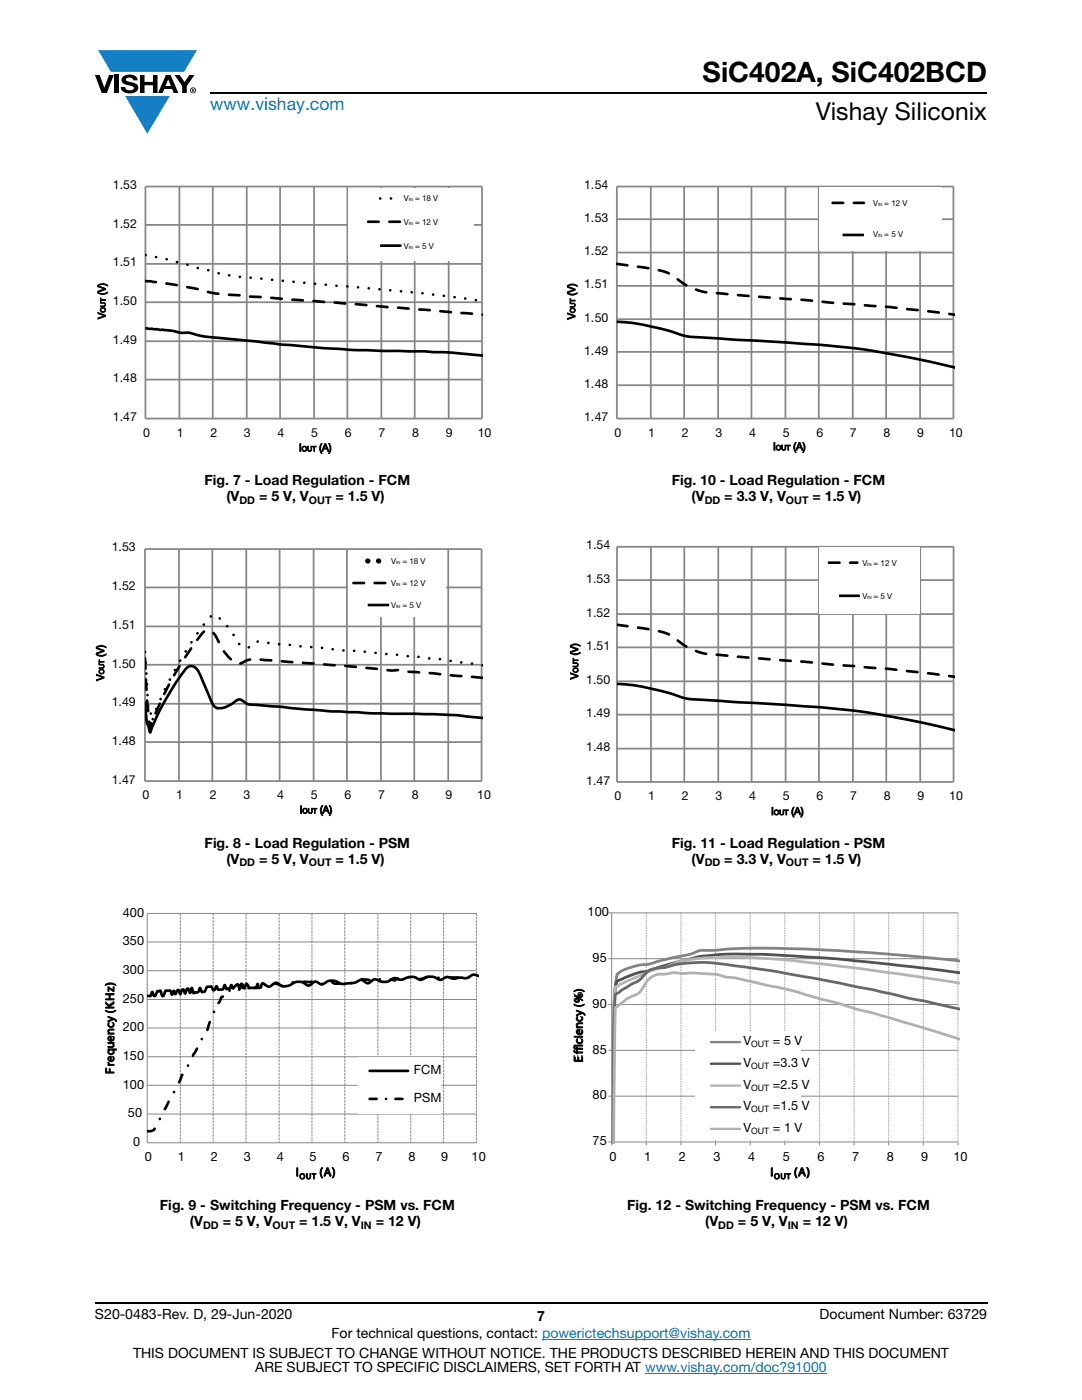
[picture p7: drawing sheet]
<svg xmlns="http://www.w3.org/2000/svg" width="216mm" height="279mm" viewBox="0 0 216 279" stroke-linecap="round" stroke-linejoin="round" font-family="sans-serif">
<g fill="#147fc3">
<path d="M19.6 10h19.7l-2.6 4.3h-1.1h-13.5z"/>
<path d="M25 19.2h8.9l-4.5 7.5z"/>
</g>
<g fill="#000">
<path d="M18.9 15h1l.9 2.5 1-2.5h.9l-1.4 3.6h-1zM22.9 15h.9v3.6h-.9zM24.6 15.3a2.1 2.1 0 0 1 2.8 .3l.1 .4h-.9a.79 .79 0 0 0-.7-.5 .79 .79 0 0 0-.8 .4l.3 .3 1 .2a1.08 1.08 0 0 1 1.2 1 1.08 1.08 0 0 1-1.1 1.2 1.73 1.73 0 0 1-2.4-1.2h.9a.96 .96 0 0 0 .8 .6 .96 .96 0 0 0 .9-.4 1.31 1.31 0 0 0-1.2-.6 1.03 1.03 0 0 1-1.1-.6 1.03 1.03 0 0 1 .2-1.1zM27.9 15h.9v1.3h1.7v-1.3h.9v3.6h-.9v-1.6h-1.7v1.6h-.9zM34.8 15h1.1l.9 1.4 1-1.4h1l-1.5 2.2v1.4h-.9v-1.4z"/>
<path d="M33.6 15.9l.5 1.3h-1.1zM33.1 15l-1.6 3.6h1l.3-.8h1.5l.3 .8h1l-1.6-3.6z"/>
<path d="M38.4 17.8h.2v.2h-.2zM38.3 17.7v.7h.1v-.3l.4 .3-.2-.3 .2-.2-.1-.2z"/>
<path d="M38.1 18a.46 .46 0 0 1 .9 0 .46 .46 0 0 1-.9 0zM37.9 18a.6 .6 0 0 0 1.2 0 .6 .6 0 0 0-1.2 0z"/>
</g>
<path d="M42 18.6h155M18.9 260h178.1" fill="none" stroke="#000" stroke-width=".36"/>
<path d="M108.2 267.3h41.6M128.7 274h36.3" fill="none" stroke="#007ec4" stroke-width=".2"/>
<g fill="#fff">
<path d="M19.2 35.7h78.9v54.9h-78.9z"/>
<path d="M29.1 37.2h67.3v46.4h-67.3z"/>
</g>
<g fill="none" stroke="#868686" stroke-width=".35">
<path d="M29 37.2h67.2v46.3h-67.2zM35.8 37.2v46.3M42.5 37.2v46.3M49.2 37.2v46.3M55.9 37.2v46.3M62.7 37.2v46.3M69.3 37.2v46.3M76.1 37.2v46.3M82.7 37.2v46.3M89.5 37.2v46.3M29 44.9h67.2M29 52.7h67.2"/>
<path d="M29 60.3h67.2M29 68.1h67.2M29 75.8h67.2"/>
</g>
<path d="M29 50.9l4.9 1 5.5 1.6 1.3 .2a41 41 0 0 0 11.3 1.9l32.4 2.9 5.4 .8h1.7l4.9 .9" fill="none" stroke="#000" stroke-width=".53" stroke-dasharray="0 2.1"/>
<path d="M29 56.1l5.4 .7 4.2 .7a28.5 28.5 0 0 0 7.1 1.3l25.7 1.9 25 2.1" fill="none" stroke="#000" stroke-width=".53" stroke-dasharray="2.1 2.1"/>
<path d="M29 65.5l4.9 .5a10.7 10.7 0 0 0 3.9 .4 48 48 0 0 0 9.6 1.4l8.8 1 8.4 .7 6.3 .4 18.1 .4 7.4 .7" fill="none" stroke="#000" stroke-width=".53"/>
<path d="M69.5 37.7h25v14.4h-25z" fill="#fff"/>
<path d="M75.8 39.6h4.3" fill="none" stroke="#000" stroke-width=".53" stroke-dasharray="0 2.1"/>
<path d="M73.5 44.3h6.6" fill="none" stroke="#000" stroke-width=".53" stroke-dasharray="2.1 2.1"/>
<path d="M75.8 49h4.3" fill="none" stroke="#000" stroke-width=".53"/>
<g fill="#fff">
<path d="M18.9 108h79.1v54.9h-79.1z"/>
<path d="M29 109.5h67.3v46.4h-67.3z"/>
</g>
<g fill="none" stroke="#868686" stroke-width=".35">
<path d="M28.9 109.6h67.2v46.3h-67.2zM28.9 117.2h67.2M35.7 109.6v46.3M42.4 109.6v46.3M49.1 109.6v46.3M55.8 109.6v46.3M62.6 109.6v46.3M69.2 109.6v46.3M76 109.6v46.3M82.7 109.6v46.3M89.4 109.6v46.3M28.9 125h67.2"/>
<path d="M28.9 132.7h67.2M28.9 140.4h67.2M28.9 148.1h67.2"/>
</g>
<path d="M28.9 130.1l.7 11.5 .3-.2 .4 2.6 2.3-5.8 2-3.9 2.2-3.9a40.2 40.2 0 0 1 5.6-7.6 1.06 1.06 0 0 1 1.3 .5l.4 .3a14 14 0 0 1 3.4 4.6 1.75 1.75 0 0 0 2.9 .3 2.08 2.08 0 0 1 2.4-.3l15.1 1.5a9.2 9.2 0 0 0 3.4 .2l5 .6 11.8 1.1 8.2 1.2" fill="none" stroke="#000" stroke-width=".53" stroke-dasharray="0 2.1"/>
<path d="M28.9 131.3l.4 8.2 .5 4.9 .2 .8 .3-1 2.2-5.1a65.4 65.4 0 0 1 8.2-13 1.51 1.51 0 0 1 2.3 .8 12.4 12.4 0 0 0 3.4 4.9 1.86 1.86 0 0 0 2.7 .1 10.5 10.5 0 0 1 4.5-.1l14.7 1 8 .8a9.2 9.2 0 0 0 3.4 .1l1.7 .4 5 .3 9.9 .9" fill="none" stroke="#000" stroke-width=".53" stroke-dasharray="2.1 2.1"/>
<path d="M28.9 140l.1 1.2a10.8 10.8 0 0 0 .8 4.5l.1 .5 1.4-3.2 1.2-2.4a49.2 49.2 0 0 1 4.8-7.4 1.43 1.43 0 0 1 2.3 .8l1.4 3.3a12.4 12.4 0 0 0 2 3.9 4.4 4.4 0 0 0 4.1-1.3 1.11 1.11 0 0 1 1.7 .2 3.2 3.2 0 0 0 2.3 .6l15.1 1.3 8.4 .4 12.2 .1 4.6 .3 4.9 .5" fill="none" stroke="#000" stroke-width=".53"/>
<path d="M69.4 109.8h19.5v13.3h-19.5z" fill="#fff"/>
<path d="M73.4 112h4.2" fill="none" stroke="#000" stroke-width="1.1" stroke-dasharray="0 2.1"/>
<path d="M70.5 116.4h7.8" fill="none" stroke="#000" stroke-width=".53" stroke-dasharray="2.1 2.1"/>
<path d="M73.4 120.7h4.2" fill="none" stroke="#000" stroke-width=".53"/>
<path d="M20.7 180.1h76.2v55.6h-76.2z" fill="#fff"/>
<path d="M29.4 199.5h65.7M29.4 193.7h65.7M29.4 188h65.7M95.1 182.3h-65.7v45.8h65.7M29.4 216.6h65.7M29.4 210.9h65.7M29.4 205.2h65.7M29.4 222.3h65.7" fill="none" stroke="#868686" stroke-width=".2"/>
<path d="M36 182.3v45.8M42.5 182.3v45.8M49.1 182.3v45.8M55.7 182.3v45.8M62.2 182.3v45.8M68.8 182.3v45.8M75.4 182.3v45.8M82 182.3v45.8M88.5 182.3v45.8M95.1 182.3v45.8" fill="none" stroke="#868686" stroke-width=".2" stroke-dasharray=".5 .2" stroke-linecap="butt"/>
<path d="M95.4 194.8a1.48 1.48 0 0 0-1.9 .3l-.4 .1a5.1 5.1 0 0 0-2.6 .1h-.3a1.49 1.49 0 0 0-2 .2 1.37 1.37 0 0 1-1.3-.4 2.6 2.6 0 0 0-2.6 .4 1.4 1.4 0 0 1-1.4-.4 4.1 4.1 0 0 0-2.9 .5l-.3-.1a1.41 1.41 0 0 0-2 .2 2.8 2.8 0 0 1-2.6-.2 1.49 1.49 0 0 0-1.4 .6 1.12 1.12 0 0 1-1.3-.4 1.22 1.22 0 0 0-1.3 .3l-1 .2a4.5 4.5 0 0 1-2.6-.1 2.42 2.42 0 0 0-3 .3 1.26 1.26 0 0 1-1.3-.4 1.3 1.3 0 0 0-1.3 .6 1.12 1.12 0 0 1-1.3-.4 2.36 2.36 0 0 0-2.6 .3 2.11 2.11 0 0 1-2.6-.3 1.24 1.24 0 0 0-1.4 .6 1.21 1.21 0 0 1-1.3-.5l-.3-.1-.2 .1-.1 .7-.4 .2h-1.9l-.6-.9-.4 1-.6-1-.4 1-.4-.9-.9 .9-.3-.7-.5 .8-.2-.1-.3 .1-.4-.8-.1 .2a.88 .88 0 0 1-1.2 .7l-.3-.7-.3 .7-.4 .1a.78 .78 0 0 0-.4-.7 .78 .78 0 0 0-.9 .1l-.3 .8-.5 .2h-.2l-.3-.8-.3 .8-1 .2-.3-1-.4 1-.3-.8-.2-.1-.4 1-.5-.9-.2 .2-.3 .8-.5-.8-.5 .8-.3-.7-.4 .8-.3-.8h-.9l-.4 .9-.2 .2-.6-1.1-.5 .1-.5 1h-.2l-.3-.8-.3 .8h-.7" fill="none" stroke="#000" stroke-width=".53"/>
<path d="M29.4 225.8h.3a1.24 1.24 0 0 0 1.3-.9l2.7-5.1a27.1 27.1 0 0 0 2.6-5.3l.3-.1 .4-.5 2.6-5.3 .3-.2 .7-1.7 .6-.6 1-3.4 .7-1.1h.3l.3-1.3 .3-.4 .4-.9 .3-.1 .7-1.4 .6 .2 .4-.2 1.3 .4 .6-1.3 .4 .7 .3-.6 .3-.3 .3 .9 .7-.1 .3-.9 .3 .9h.4l.3-.9 .4 .9 .3-.9h.3l1.3 .7 1.3-.8 1.3 .6 1.3-.7 2.7-.2 1.3 .1 1.3-.1 1.3 .5 1.3-.7 1.3 .6 4-.2 1.3-.7 1.3 .1 1.3 .5 1.3-.7 1.4-.1 1.3 .5 1.3-.7h2.6l1.3 .4 1.3-.4 1.4-.1 1.3 .3 7.5-.3" fill="none" stroke="#000" stroke-width=".53" stroke-dasharray="1.7 2.2 0 2.2"/>
<g fill="none" stroke="#000" stroke-width=".2">
<path d="M21.1 196.5a1.71 1.71 0 0 1 1.9 0v.1a1.77 1.77 0 0 0-1.9 0zM21.1 198.3h1.6v.2h-.7v.8h.7v.2h-1.6v-.2h.7v-.8h-.7zM21.6 197l1 .6v-.7h.1v1l-1-.7v.7h-.1zM21.1 201.6a1.77 1.77 0 0 0 1.9 0v.2a1.71 1.71 0 0 1-1.9 0zM21.1 213.3h.2v.6h.5v-.6h.2v.6h.7v.3h-1.6zM21.1 200.1l.7 .6 .9-.7v.3l-.8 .5 .2 .2h.6v.2h-1.6v-.2h.8l-.8-.6zM21.5 212h.3v.3l.2 .1h.7v.2h-1.1v-.1l.2-.1zM21.6 209.4h1.6v.2h-.6l.1 .1a.48 .48 0 0 1-.2 .7 .58 .58 0 0 1-.7 0 .58 .58 0 0 1-.2-.7l.1-.1h-.1zM21.6 202.8l1.4 .6 .3 .4-.2 .1-.4-.4-1.1 .4v-.2l.9-.3-.9-.4zM21.6 208.1h1.1v.1l-.1 .1h.1a.42 .42 0 0 1-.1 .7l-1 .1v-.3h.8l.2-.2-.2-.3h-.8zM21.6 204.1l.2 .1a.45 .45 0 0 0 .4 .7 .45 .45 0 0 0 .3-.7h.2a.63 .63 0 0 1-.5 .9 .63 .63 0 0 1-.6-1zM21.6 206.9l.6-.1v.8a.46 .46 0 0 0 .3-.7l.2-.1a.61 .61 0 0 1-.4 1 .61 .61 0 0 1-.7-.9z"/>
<path d="M21.6 211l.6-.2v.9a.46 .46 0 0 0 .3-.8h.2a.61 .61 0 0 1-.4 1 .61 .61 0 0 1-.7-.9zM21.7 205.4h1v.2h-.8l-.2 .3 .2 .2 .8 .1v.2h-1.1v-.2h.2l-.1-.1a.43 .43 0 0 1 0-.7zM21.8 207.1l.2-.1v.6a.33 .33 0 0 1-.3-.2 .33 .33 0 0 1 .1-.3zM21.8 211.1l.2-.1v.7a.33 .33 0 0 1-.3-.2 .33 .33 0 0 1 .1-.4zM21.8 209.7a.44 .44 0 0 1 .6-.1 .44 .44 0 0 1 .1 .5 .42 .42 0 0 1-.5 .1 .42 .42 0 0 1-.2-.5z"/>
</g>
<path d="M71.5 210.9h16.6v11.3h-16.6z" fill="#fff"/>
<path d="M73.8 213.7h7.6" fill="none" stroke="#000" stroke-width=".53"/>
<path d="M73.8 219.3h7.6" fill="none" stroke="#000" stroke-width=".53" stroke-dasharray="1.4 1.9 0 1.9"/>
<g fill="none" stroke="#000" stroke-width=".2">
<path d="M59.2 233.1h.2v1.6h-.2zM61.2 234.2h.1l.1 .9a.25 .25 0 0 0 .2 .1 .25 .25 0 0 0 .2-.1v-.9h.2l-.1 .9a.41 .41 0 0 1-.7 0zM62.2 234.2h.8v.1h-.3v1h-.1v-1h-.4zM64.2 233.1h.2a1.77 1.77 0 0 0 0 1.9h-.2a1.71 1.71 0 0 1 0-1.9zM65.2 233.1h.3l.5 1.6h-.2l-.2-.5h-.6l-.1 .5h-.2zM65.3 233.3l.3 .8h-.5zM66.3 233.1h.2a1.71 1.71 0 0 1 0 1.9h-.2a1.77 1.77 0 0 0 0-1.9z"/>
<circle cx="60.3" cy="234.7" r=".54"/>
<circle cx="60.3" cy="234.7" r=".41"/>
</g>
<g fill="#fff">
<path d="M112.9 35.7h79.2v54.7h-79.2z"/>
<path d="M123.1 37.2h67.3v46.4h-67.3z"/>
</g>
<g fill="none" stroke="#868686" stroke-width=".35">
<path d="M123.1 37.2h67.1v46.3h-67.1zM129.9 37.2v46.3M136.5 37.2v46.3M143.3 37.2v46.3M149.9 37.2v46.3M156.7 37.2v46.3M163.4 37.2v46.3M170.2 37.2v46.3M176.8 37.2v46.3M183.6 37.2v46.3M123.1 43.8h67.1M123.1 50.4h67.1"/>
<path d="M123.1 57.1h67.1M123.1 63.7h67.1M123.1 70.2h67.1M123.1 76.9h67.1"/>
</g>
<path d="M123.1 52.7h.5a63.3 63.3 0 0 1 9.3 1.6l1.6 .9a13.1 13.1 0 0 0 9.1 3.3l33.6 2.7 13.2 1.6" fill="none" stroke="#000" stroke-width=".53" stroke-dasharray="2.1 2.1"/>
<path d="M123.1 64.2a54.1 54.1 0 0 1 13.8 2.9l26.3 1.7 7.3 .7 10.6 1.8 9.3 2" fill="none" stroke="#000" stroke-width=".53"/>
<path d="M163.4 37.4h24.5v12.7h-24.5z" fill="#fff"/>
<path d="M166.1 40.5h6.3" fill="none" stroke="#000" stroke-width=".53" stroke-dasharray="2.1 2.1"/>
<path d="M168.1 46.9h4.3" fill="none" stroke="#000" stroke-width=".53"/>
<g fill="#fff">
<path d="M113.5 107.6h78.7v55.6h-78.7z"/>
<path d="M123.2 109.1h67.3v47.1h-67.3z"/>
</g>
<g fill="none" stroke="#868686" stroke-width=".35">
<path d="M123.1 109.1h67.2v47h-67.2zM123.1 115.8h67.2M129.9 109.1v47M136.5 109.1v47M143.3 109.1v47M150 109.1v47M156.8 109.1v47M163.4 109.1v47M170.2 109.1v47M176.8 109.1v47M183.6 109.1v47M123.1 122.5h67.2"/>
<path d="M123.1 129.2h67.2M123.1 136h67.2M123.1 142.6h67.2M123.1 149.4h67.2"/>
</g>
<path d="M123.1 124.7l.6 .1a62 62 0 0 1 9.3 1.6l1.5 .8a12.9 12.9 0 0 0 9.1 3.5l33.6 2.8 13.3 1.6" fill="none" stroke="#000" stroke-width=".53" stroke-dasharray="2.1 2.1"/>
<path d="M123.1 136.5a53.4 53.4 0 0 1 13.8 2.9l26.3 1.7 7.3 .7 10.6 1.8 9.4 2.1" fill="none" stroke="#000" stroke-width=".53"/>
<path d="M163.5 109.2h20.1v13.2h-20.1z" fill="#fff"/>
<path d="M165.4 112.3h5.7" fill="none" stroke="#000" stroke-width=".53" stroke-dasharray="2.1 2.1"/>
<path d="M167.4 118.9h4.2" fill="none" stroke="#000" stroke-width=".53"/>
<path d="M114.2 180.7h78.9v54.9h-78.9z" fill="#fff"/>
<g fill="none" stroke="#868686" stroke-width=".2">
<path d="M121.4 191.3h69.7M121.4 182.2h69.7M122.1 182.2v46.4M121.4 218.8h69.7M121.4 209.6h69.7M121.4 200.5h69.7M121.4 227.9h69.7v.7M129 227.9v.7M135.9 227.9v.7M142.8 227.9v.7M149.7 227.9v.7M156.6 227.9v.7"/>
<path d="M163.5 227.9v.7M170.4 227.9v.7M177.3 227.9v.7M184.2 227.9v.7"/>
</g>
<path d="M129 182.2v45.7M135.9 182.2v45.7M142.8 182.2v45.7M149.7 182.2v45.7M156.6 182.2v45.7M163.5 182.2v45.7M170.4 182.2v45.7M177.3 182.2v45.7M184.2 182.2v45.7M191.1 182.2v45.7" fill="none" stroke="#868686" stroke-width=".2" stroke-dasharray=".2 .2" stroke-linecap="butt"/>
<path d="M191.5 191.8l-16.4-1.6-13.8-.8-12.1-.2-6.9 .5a8.1 8.1 0 0 0-3.6 .4l-1.2 .4-4.3 .9a30.7 30.7 0 0 1-6 1.3l-.7 .2a6.9 6.9 0 0 0-3.4 1.6l-.3 2.5-.3 6.4-.1 24.9" fill="none" stroke="#828282" stroke-width=".55"/>
<path d="M191.5 194.1l-9.9-1.2-14.7-1.5-13.8-.9-8.7-.1a29.3 29.3 0 0 0-8.5 1.4l-4.8 1.4a8.4 8.4 0 0 1-3.5 .8l-3.6 1.4a1.36 1.36 0 0 0-1.2 1.7l-.1 .6a123.6 123.6 0 0 0-.3 13.9l-.1 16.7" fill="none" stroke="#4f4f4f" stroke-width=".55"/>
<path d="M191.5 196.2l-20.7-3-12.5-1.5-8.2-.6a76.4 76.4 0 0 0-13.9 .6l-.3 .1a27.3 27.3 0 0 1-5.5 1.8l-6.8 2.9-.5 .5-.2-.1a24.2 24.2 0 0 0-.5 5.5l-.1 25.9" fill="none" stroke="#b4b4b4" stroke-width=".55"/>
<path d="M191.5 201.4l-17.3-3.9-6.9-1.3-12.9-2.4-8.2-1.1a30.1 30.1 0 0 0-13.8 .4 4.5 4.5 0 0 0-4.4 2.2l-.8 .5-2.9 1.6-.7 .6a1.05 1.05 0 0 0-.9 1.2l-.1 1.6a276.3 276.3 0 0 0-.2 18.7v8.8" fill="none" stroke="#676767" stroke-width=".55"/>
<path d="M191.5 207.4l-13.8-4.2-6.9-1.8-3.5-1.1-3.4-.9-5.2-1.6-12.1-2.7a8.8 8.8 0 0 1-3.4-.6l-5.2-.3a8.9 8.9 0 0 1-3.5-.1l-1.3 .2a6 6 0 0 0-3.2 .7 12.2 12.2 0 0 0-2.4 3.1l-.7 .5a9.1 9.1 0 0 0-3.6 2.1l-.5 .4-.4 27.2" fill="none" stroke="#b0b0b0" stroke-width=".55"/>
<path d="M138.8 205.8h21v21.7h-21z" fill="#fff"/>
<path d="M141.8 208h5.9" fill="none" stroke="#828282" stroke-width=".47"/>
<path d="M141.8 212.3h5.9" fill="none" stroke="#4f4f4f" stroke-width=".47"/>
<path d="M141.8 216.7h5.9" fill="none" stroke="#b4b4b4" stroke-width=".47"/>
<path d="M141.8 221h5.9" fill="none" stroke="#676767" stroke-width=".47"/>
<path d="M141.8 225.3h5.9" fill="none" stroke="#b0b0b0" stroke-width=".47"/>
<g fill="none" stroke="#000" stroke-width=".2">
<path d="M114.6 197.8a1.71 1.71 0 0 1 2 0v.1a1.77 1.77 0 0 0-2 0zM114.6 198.7l1.7 .9v.1l-1.7-.9zM114.8 199.6h.6a.31 .31 0 0 1-.3 .3 .31 .31 0 0 1-.3-.3zM115.5 198.6h.6a.31 .31 0 0 1-.3 .3 .31 .31 0 0 1-.3-.3zM114.5 209.6h.2l.1 .3 .3 .1v-.3h.1v.3h1.1v.2h-1.1v.1h-.1v-.1a.45 .45 0 0 1-.5-.2 .45 .45 0 0 1-.1-.4zM114.5 208.8l.2 .1 .1 .3h.3v-.3h.1v.3h1.1v.2h-1.1v.2h-.1v-.2a.45 .45 0 0 1-.5-.1 .45 .45 0 0 1-.1-.5zM114.6 200.4a1.77 1.77 0 0 0 2 0v.2a1.7 1.7 0 0 1-2 0zM114.6 211h.2v.6h.5v-.6h.2v.6h.6v-.7h.2v.9h-1.7zM114.7 208.6h.1v.2h-.1zM114.7 206.8h.1v.2h-.1zM115.1 201.6l1.4 .6 .3 .4h-.2l-.4-.3-1.1 .4v-.2l.9-.4-.9-.3zM115.1 208.6h1.2v.2h-1.2z"/>
<path d="M115.1 206.8h1.2v.2h-1.2zM115.1 207.4h.2a.45 .45 0 0 0 .4 .7 .45 .45 0 0 0 .4-.7h.1a.63 .63 0 0 1-.5 .9 .63 .63 0 0 1-.6-.9zM115.1 202.9l.2 .1a.45 .45 0 0 0 .4 .6 .45 .45 0 0 0 .4-.6l.1-.1a.63 .63 0 0 1-.5 1 .63 .63 0 0 1-.6-1zM115.2 205.7l.5-.2v.8a.46 .46 0 0 0 .4-.7h.1a.61 .61 0 0 1-.4 .9 .61 .61 0 0 1-.6-.8zM115.2 204.2l1.1-.1v.2l-.9 .1-.2 .2 .3 .3h.8v.2h-1.2v-.2h.2l-.1-.1a.43 .43 0 0 1 0-.6zM115.3 205.8l.3-.1v.6a.33 .33 0 0 1-.3-.1 .33 .33 0 0 1 0-.4zM153.9 233.1h.2v1.6h-.2zM155.9 234.2h.1v.9a.25 .25 0 0 0 .3 .1 .25 .25 0 0 0 .2-.1v-.9h.2l-.1 .9a.41 .41 0 0 1-.7 0zM156.9 234.2h.8v.1h-.3v1h-.2v-1h-.3zM158.9 233h.2a1.77 1.77 0 0 0 0 2h-.2a1.71 1.71 0 0 1 0-2zM159.9 233.1h.3l.5 1.6h-.2l-.2-.5h-.6l-.1 .5h-.3zM160 233.3l.3 .8h-.5z"/>
<path d="M161 233h.2a1.71 1.71 0 0 1 0 2h-.2a1.77 1.77 0 0 0 0-2z"/>
<circle cx="115.1" cy="199.7" r=".45"/>
<circle cx="115.8" cy="198.7" r=".45"/>
<circle cx="155" cy="234.7" r=".54"/>
<circle cx="155" cy="234.7" r=".41"/>
</g>
<text font-size="5.6" x="140.2" y="16.4">SiC402A, SiC402BCD</text>
<text font-size="4.9" x="162.8" y="24">Vishay Siliconix</text>
<text font-size="3.5" fill="#007ec4" x="42" y="21.9">www.vishay.com</text>
<g font-size="2.8">
<text x="40.8" y="96.8">Fig. 7 - Load Regulation - FCM</text>
<text x="45.2" y="100">(V</text>
<text x="51.7" y="100">= 5 V, V</text>
<text x="66.9" y="100">= 1.5 V)</text>
<text x="134" y="96.8">Fig. 10 - Load Regulation - FCM</text>
<text x="138" y="100">(V</text>
<text x="144.5" y="100">= 3.3 V, V</text>
<text x="162.1" y="100">= 1.5 V)</text>
<text x="40.8" y="169.2">Fig. 8 - Load Regulation - PSM</text>
<text x="45.2" y="172.3">(V</text>
<text x="51.7" y="172.3">= 5 V, V</text>
<text x="66.9" y="172.3">= 1.5 V)</text>
<text x="134" y="169.2">Fig. 11 - Load Regulation - PSM</text>
<text x="138" y="172.3">(V</text>
<text x="144.5" y="172.3">= 3.3 V, V</text>
<text x="162.1" y="172.3">= 1.5 V)</text>
<text x="31.9" y="241.5">Fig. 9 - Switching Frequency - PSM vs. FCM</text>
<text x="37.9" y="244.7">(V</text>
<text x="44.5" y="244.7">= 5 V, V</text>
<text x="59.7" y="244.7">= 1.5 V, V</text>
<text x="75" y="244.7">= 12 V)</text>
<text x="125.1" y="241.5">Fig. 12 - Switching Frequency - PSM vs. FCM</text>
<text x="140.7" y="244.7">(V</text>
<text x="147.3" y="244.7">= 5 V, V</text>
<text x="160.2" y="244.7">= 12 V)</text>
<text x="18.9" y="263.3">S20-0483-Rev. D, 29-Jun-2020</text>
<text x="107.2" y="263.6">7</text>
<text x="163.6" y="263.3">Document Number: 63729</text>
<text x="66.1" y="267.1">For technical questions, contact: powerictechsupport@vishay.com</text>
<text x="26.5" y="271">THIS DOCUMENT IS SUBJECT TO CHANGE WITHOUT NOTICE. THE PRODUCTS DESCRIBED HEREIN AND THIS DOCUMENT</text>
<text x="50.9" y="273.8">ARE SUBJECT TO SPECIFIC DISCLAIMERS, SET FORTH AT www.vishay.com/doc?91000</text>
</g>
<g font-size="2.5" fill="#050504">
<text x="22.5" y="37.7">1.53</text>
<text x="116.6" y="37.7">1.54</text>
<text x="22.5" y="45.4">1.52</text>
<text x="116.6" y="44.3">1.53</text>
<text x="22.5" y="53.2">1.51</text>
<text x="116.6" y="51">1.52</text>
<text x="116.6" y="57.6">1.51</text>
<text x="22.5" y="60.9">1.50</text>
<text x="116.6" y="64.2">1.50</text>
<text x="22.5" y="68.6">1.49</text>
<text x="116.6" y="70.8">1.49</text>
<text x="22.5" y="76.3">1.48</text>
<text x="116.6" y="77.4">1.48</text>
<text x="22.5" y="84.1">1.47</text>
<text x="28.5" y="87.2">0</text>
<text x="35.3" y="87.2">1</text>
<text x="42" y="87.2">2</text>
<text x="48.7" y="87.2">3</text>
<text x="55.4" y="87.2">4</text>
<text x="62.1" y="87.2">5</text>
<text x="68.8" y="87.2">6</text>
<text x="75.5" y="87.2">7</text>
<text x="82.3" y="87.2">8</text>
<text x="89" y="87.2">9</text>
<text x="95.3" y="87.2">10</text>
<text x="116.6" y="84.1">1.47</text>
<text x="122.6" y="87.2">0</text>
<text x="129.3" y="87.2">1</text>
<text x="136" y="87.2">2</text>
<text x="142.7" y="87.2">3</text>
<text x="149.5" y="87.2">4</text>
<text x="156.2" y="87.2">5</text>
<text x="162.9" y="87.2">6</text>
<text x="169.6" y="87.2">7</text>
<text x="176.3" y="87.2">8</text>
<text x="183" y="87.2">9</text>
<text x="189.4" y="87.2">10</text>
<text x="22.3" y="110.1">1.53</text>
<text x="117" y="109.6">1.54</text>
<text x="22.3" y="117.8">1.52</text>
<text x="117" y="116.3">1.53</text>
<text x="22.3" y="125.5">1.51</text>
<text x="117" y="123.1">1.52</text>
<text x="117" y="129.8">1.51</text>
<text x="22.3" y="133.2">1.50</text>
<text x="117" y="136.5">1.50</text>
<text x="22.3" y="141">1.49</text>
<text x="117" y="143.2">1.49</text>
<text x="22.3" y="148.7">1.48</text>
<text x="117" y="149.9">1.48</text>
<text x="22.3" y="156.4">1.47</text>
<text x="28.5" y="159.6">0</text>
<text x="35.2" y="159.6">1</text>
<text x="41.9" y="159.6">2</text>
<text x="48.6" y="159.6">3</text>
<text x="55.3" y="159.6">4</text>
<text x="62" y="159.6">5</text>
<text x="68.7" y="159.6">6</text>
<text x="75.5" y="159.6">7</text>
<text x="82.2" y="159.6">8</text>
<text x="88.9" y="159.6">9</text>
<text x="95.2" y="159.6">10</text>
<text x="117" y="156.6">1.47</text>
<text x="122.6" y="159.7">0</text>
<text x="129.3" y="159.7">1</text>
<text x="136.1" y="159.7">2</text>
<text x="142.8" y="159.7">3</text>
<text x="149.5" y="159.7">4</text>
<text x="156.2" y="159.7">5</text>
<text x="162.9" y="159.7">6</text>
<text x="169.6" y="159.7">7</text>
<text x="176.4" y="159.7">8</text>
<text x="183.1" y="159.7">9</text>
<text x="189.4" y="159.7">10</text>
</g>
<g font-size="2.5">
<text x="24.5" y="182.9">400</text>
<text x="117.2" y="182.8">100</text>
<text x="24.5" y="188.7">350</text>
<text x="118.3" y="192">95</text>
<text x="24.5" y="194.4">300</text>
<text x="24.5" y="200.1">250</text>
<text x="118.3" y="201.1">90</text>
<text x="24.5" y="205.8">200</text>
<text x="148.3" y="208.6">V</text>
<text x="154.2" y="208.6">= 5 V</text>
<text x="24.5" y="211.5">150</text>
<text x="82.6" y="214.3">FCM</text>
<text x="118.3" y="210.3">85</text>
<text x="148.3" y="213">V</text>
<text x="154.2" y="213">=3.3 V</text>
<text x="24.5" y="217.3">100</text>
<text x="82.6" y="219.9">PSM</text>
<text x="118.3" y="219.4">80</text>
<text x="148.3" y="217.3">V</text>
<text x="148.3" y="221.6">V</text>
<text x="154.2" y="217.3">=2.5 V</text>
<text x="154.2" y="221.6">=1.5 V</text>
<text x="25.5" y="223">50</text>
<text x="148.3" y="225.9">V</text>
<text x="154.2" y="225.9">= 1 V</text>
<text x="26.5" y="228.7">0</text>
<text x="28.9" y="231.7">0</text>
<text x="35.5" y="231.7">1</text>
<text x="42.1" y="231.7">2</text>
<text x="48.6" y="231.7">3</text>
<text x="55.2" y="231.7">4</text>
<text x="61.8" y="231.7">5</text>
<text x="68.3" y="231.7">6</text>
<text x="74.9" y="231.7">7</text>
<text x="81.5" y="231.7">8</text>
<text x="88.1" y="231.7">9</text>
<text x="94.1" y="231.7">10</text>
<text x="118.3" y="228.6">75</text>
<text x="121.6" y="231.6">0</text>
<text x="128.6" y="231.6">1</text>
<text x="135.5" y="231.6">2</text>
<text x="142.4" y="231.6">3</text>
<text x="149.3" y="231.6">4</text>
<text x="156.2" y="231.6">5</text>
<text x="163.1" y="231.6">6</text>
<text x="170" y="231.6">7</text>
<text x="176.9" y="231.6">8</text>
<text x="183.8" y="231.6">9</text>
<text x="190.2" y="231.6">10</text>
</g>
<g font-size="2.4">
<text x="22.7" y="214.3" transform="rotate(-90 22.7 214.3)">Frequency (KHz)</text>
<text x="116.3" y="212" transform="rotate(-90 116.3 212)">Efficiency (%)</text>
<text x="59" y="234.7">I</text>
<text x="63.7" y="234.7">(A)</text>
<text x="153.7" y="234.7">I</text>
<text x="158.4" y="234.7">(A)</text>
</g>
<g font-size="2.1" fill="#050504">
<text x="21.1" y="58.9" transform="rotate(-90 21.1 58.9)">(V)</text>
<text x="114.8" y="59" transform="rotate(-90 114.8 59)">(V)</text>
<text x="21.1" y="63.7" transform="rotate(-90 21.1 63.7)">V</text>
<text x="114.8" y="63.8" transform="rotate(-90 114.8 63.8)">V</text>
<text x="154.3" y="89.8">I</text>
<text x="158.3" y="89.8">(A)</text>
<text x="59.6" y="90.1">I</text>
<text x="63.7" y="90.1">(A)</text>
<text x="20.8" y="131.1" transform="rotate(-90 20.8 131.1)">(V)</text>
<text x="115.4" y="130.8" transform="rotate(-90 115.4 130.8)">(V)</text>
<text x="20.8" y="135.9" transform="rotate(-90 20.8 135.9)">V</text>
<text x="115.4" y="135.6" transform="rotate(-90 115.4 135.6)">V</text>
<text x="59.8" y="162.3">I</text>
<text x="63.8" y="162.3">(A)</text>
<text x="153.9" y="162.6">I</text>
<text x="157.9" y="162.6">(A)</text>
</g>
<g font-size="2.1">
<text x="47.8" y="100.5">DD</text>
<text x="61.6" y="100.5">OUT</text>
<text x="140.6" y="100.5">DD</text>
<text x="156.8" y="100.5">OUT</text>
<text x="47.8" y="172.8">DD</text>
<text x="61.6" y="172.8">OUT</text>
<text x="140.6" y="172.8">DD</text>
<text x="156.8" y="172.8">OUT</text>
<text x="40.5" y="245.2">DD</text>
<text x="54.4" y="245.2">OUT</text>
<text x="72" y="245.2">IN</text>
<text x="143.3" y="245.2">DD</text>
<text x="157.2" y="245.2">IN</text>
</g>
<g font-size="1.8">
<text x="149.9" y="209">OUT</text>
<text x="149.9" y="213.3">OUT</text>
<text x="149.9" y="217.6">OUT</text>
<text x="149.9" y="222">OUT</text>
<text x="149.9" y="226.3">OUT</text>
</g>
<g font-size="1.6" fill="#050504">
<text x="80.6" y="40.1">V</text>
<text x="82.8" y="40.1">= 18 V</text>
<text x="174.2" y="41.1">V</text>
<text x="176.5" y="41.1">= 12 V</text>
<text x="80.6" y="44.8">V</text>
<text x="82.8" y="44.8">= 12 V</text>
<text x="174.2" y="47.4">V</text>
<text x="176.5" y="47.4">= 5 V</text>
<text x="80.6" y="49.6">V</text>
<text x="82.8" y="49.6">= 5 V</text>
<text x="78.1" y="112.5">V</text>
<text x="80.3" y="112.5">= 18 V</text>
<text x="172.1" y="112.9">V</text>
<text x="174.3" y="112.9">= 12 V</text>
<text x="78.1" y="116.9">V</text>
<text x="80.3" y="116.9">= 12 V</text>
<text x="172.1" y="119.5">V</text>
<text x="174.3" y="119.5">= 5 V</text>
<text x="78.1" y="121.3">V</text>
<text x="80.3" y="121.3">= 5 V</text>
</g>
<g font-size="1.6">
<text x="59.8" y="235.3">OUT</text>
<text x="154.4" y="235.3">OUT</text>
</g>
<g font-size="1.4" fill="#050504">
<text x="21.1" y="62.4" transform="rotate(-90 21.1 62.4)">OUT</text>
<text x="114.8" y="62.5" transform="rotate(-90 114.8 62.5)">OUT</text>
<text x="154.8" y="89.8">OUT</text>
<text x="60.2" y="90.1">OUT</text>
<text x="20.8" y="134.6" transform="rotate(-90 20.8 134.6)">OUT</text>
<text x="115.4" y="134.3" transform="rotate(-90 115.4 134.3)">OUT</text>
<text x="60.3" y="162.3">OUT</text>
<text x="154.4" y="162.6">OUT</text>
</g>
<g font-size=".9" fill="#050504">
<text x="81.6" y="40.1">IN</text>
<text x="175.2" y="41.1">IN</text>
<text x="81.6" y="44.8">IN</text>
<text x="175.2" y="47.4">IN</text>
<text x="81.6" y="49.6">IN</text>
<text x="79.1" y="112.5">IN</text>
<text x="173.1" y="112.9">IN</text>
<text x="79.1" y="116.9">IN</text>
<text x="173.1" y="119.5">IN</text>
<text x="79.1" y="121.3">IN</text>
</g>
</svg>
